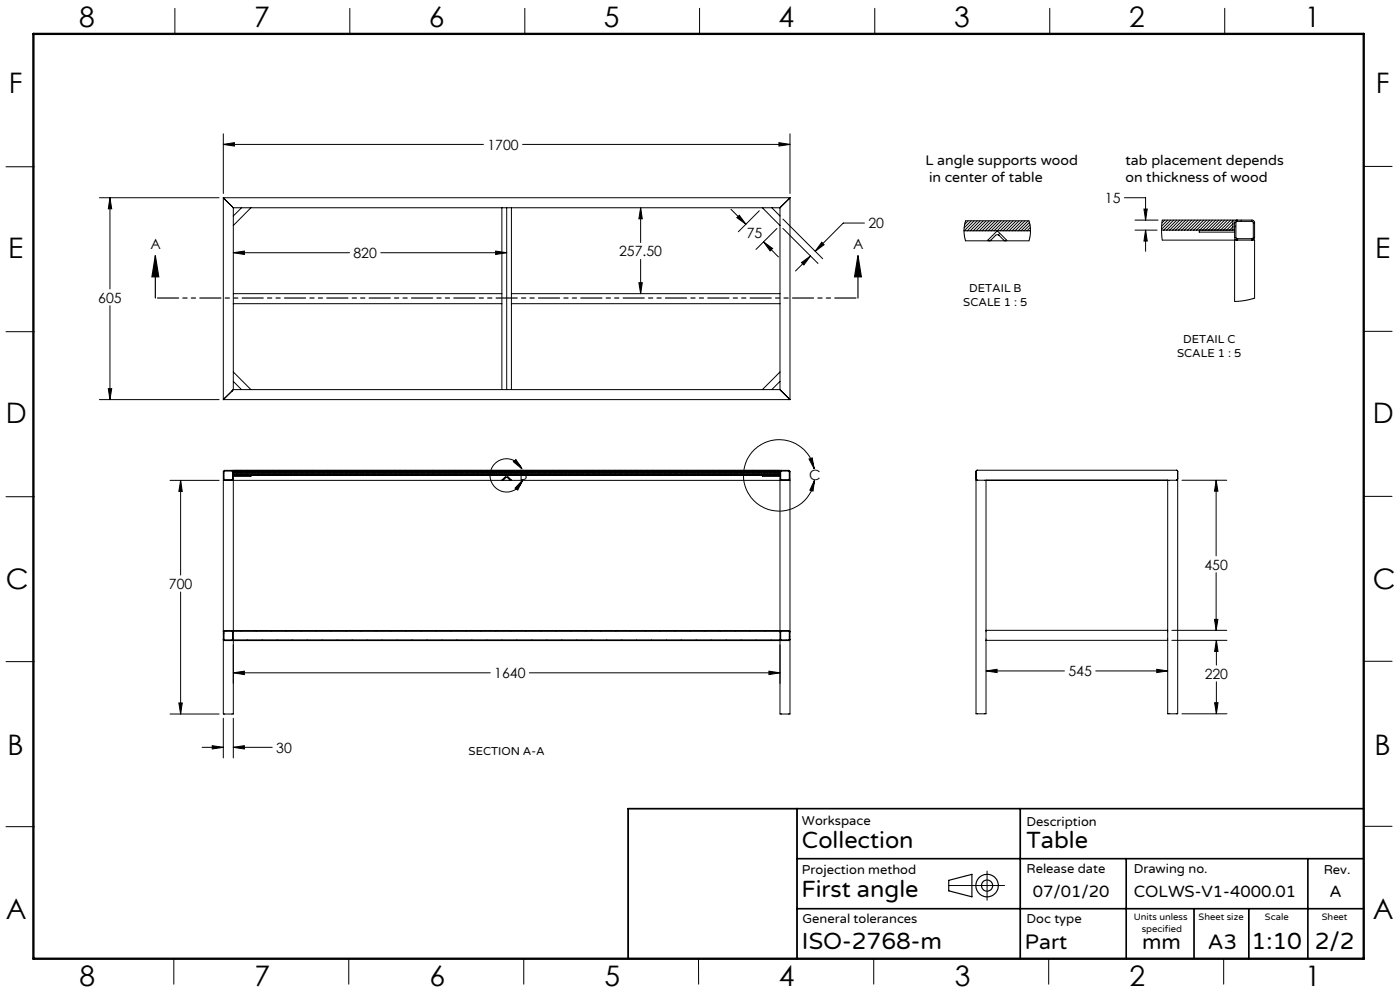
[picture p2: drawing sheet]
<svg xmlns="http://www.w3.org/2000/svg" width="420mm" height="297mm" viewBox="0 0 420 297" stroke-linecap="round" stroke-linejoin="round" font-family="sans-serif">
<g fill="none" stroke="#000" stroke-width=".35">
<path d="M46.6 76.6l1 6.4h-2zM46.6 76.6v12.7M257.4 76.6l1 6.4h-2zM257.4 76.6v12.7M284.6 263.8l7-1.8v6.8l-7-1.8z"/>
<circle cx="296.1" cy="265.4" r="1.66"/>
<circle cx="296.1" cy="265.4" r="3.4"/>
</g>
<g fill="none" stroke="#000" stroke-width=".3">
<path d="M52.5 2.5v7.7M105 2.5v7.7M157.4 2.5v7.7M209.9 2.5v7.7M262.4 2.5v7.7M314.9 2.5v7.7M367.4 2.5v7.7M1.8 50h8.5M29.8 59.3h35.9M33 59.3l.5 3.3h-1zM33 59.3v27.3M67 59.3l2.6 2.6"/>
<path d="M67 59.3h170M67 59.3v60.5M67 43.3l3.3-.5v1zM67 40.1v17.9M67 43.3h78M156.8 43.3h80.2M233.7 42.8l3.3 .5-3.3 .5zM236.6 59.7l-2.2 2.2M237 59.3l-.4 .4M237 59.3v60.5M237 40.1v17.9M337.3 59.3h6.4v6.7"/>
<path d="M409.1 49.9h8.5M69.6 61.9l.4 .4M70 62.3v54.5M70 62.3h164M70 75.7l3.3-.5v1.1zM70 75.7h34.8M72.5 62.3l-2.5 2.4M75.3 62.3l-5.3 5.3M114.2 75.7h37.8M148.7 75.2l3.3 .5-3.3 .6zM150.6 62.3v54.5M152 62.3v54.5"/>
<path d="M153.4 62.3v54.5M192.2 62.3l.5 3.3h-1zM192.2 62.3v10.4M192.2 77.7v10.3M219.3 62.7l4.5 4.5M221.1 65.2l.7-.7 2 2.7zM227.8 63.2l-6.3 6.3M228.7 62.3l5.3 5.3M229.1 72.5l2.7 2-.8 .7zM229.1 72.5l4.4 4.5M231.5 62.3l2.5 2.4M233.1 68.5l-6.3 6.3"/>
<path d="M234 62.3v54.5M234.4 61.9l-.4 .4M234.9 68.5l10.5 10.4M234.9 65.6l11.9 11.9M240.5 78.7l2.6-2-1.9 2.7zM243.1 76.7l-4.4 4.5M246.5 72.6l.7 .7-2.7 2zM259.3 66.8h-6.3l-8.5 8.5M289.1 69.2h20M290.4 66.2l-1 1M291.4 66.2l-2.2 2.1M292.2 66.2l-3 3"/>
<path d="M293.2 66.2l-3 3M294 66.2l-3 3M295 66.2l-3 3M295.8 66.2l-3 3M296.3 72l2.9-2.8 2.8 2.8-.8 .1-1.9-1.8-.6 .2-1.6 1.6zM296.7 72.2h-7l-.4-1.7-.1-1.9 .5-2.4h19l.4 2.3v1.8l-.4 1.9h-7M296.8 66.2l-3 3M296.9 72.2h4.6M297.6 66.2l-3 3M298.6 66.2l-3 3M299.4 66.2l-3 3M299.9 69.9l-.4 .5"/>
<path d="M300.3 66.2l-3 3M301.2 66.2l-3 3M302.1 66.2l-3 3M303 66.2l-3 3M303.9 66.2l-3 3M304.8 66.2l-3 3M305.7 66.2l-3 3M306.6 66.2l-3 3M307.5 66.2l-3 3M308.4 66.2l-3 3M308.8 66.7l-2.5 2.5M309 67.4l-1.8 1.8"/>
<path d="M309.1 68.2l-1 1M309.1 69l-.1 .2M340.5 69h6.6M340.5 66h6.9M343.2 62.6h1l-.5 3.4zM343.7 69v6.3M343.7 69l.5 3.2h-1zM348.4 69h22M349.4 66l-.8 .8M350.3 66l-1.8 1.8M351.2 66l-2.7 2.7M352.1 66l-3 3"/>
<path d="M353 66l-3 3M353.9 66l-3 3M354.8 66l-3 3M355.7 66l-3 3M356.6 66l-3 3M357.5 66l-3 3M358.4 66l-3 3M359.3 66l-3 3M359.8 69v.6h10.6M360.2 66l-3 3M361.1 66l-3 3M362 66l-3 3"/>
<path d="M362.9 66l-3 3M363.8 66l-3 3M364.7 66l-3 3M365.6 66l-3 3M366.5 66l-3 3M367.4 66l-3 3M368.3 66l-3 3M369.2 66l-3 3M369.9 66v3M369.9 66.1l-2.8 2.9M369.9 67.1l-1.9 1.9M369.9 67.9l-1 1.1"/>
<path d="M369.9 68.9l-.1 .1M370.4 72h-21.7l-.2-2 .2-4h26.9a.78 .78 0 0 1 .8 .7v4.5l-.4 .6-.4 .2M370.4 72v18.3l2.9-.2 3.1-.7v-17.4h-.8M370.4 72h.8M370.8 67.7l-.4 .4M370.9 66.5h4.9l.1 4.9-.3 .1-4.7-.1zM371.2 66a.73 .73 0 0 0-.8 .7v4.5a.78 .78 0 0 0 .8 .8M371.2 72h4.4M371.4 71.5l-.4 .4M372.5 66l-.4 .4M376.3 66.6l-.3 .4M376.4 71.1l-.9 .9"/>
<path d="M1.8 99.4h8.5M33 91.6v28.2M70 88h80.6M70 91h80.6M153.4 88h80.6M153.4 91h80.6M191.7 84.7h1l-.5 3.3zM409.1 99.3h8.5M29.8 119.8h35.9M32.5 116.5h1l-.5 3.3zM67 119.8h170M69.6 117.2l-2.6 2.6"/>
<path d="M70 116.8l-.4 .4M70 116.8h164M70 114.3l2.5 2.5M70 111.5l5.3 5.3M234 116.8l.4 .4M234 114.3l-2.5 2.5M234 111.5l-5.3 5.3M234.4 117.2l2.2 2.2M236.6 119.4l.4 .4M154 138.4l.8-.7 1.8 2.8zM242.7 137.6l1-.4 .6 3.3zM1.8 148.9h8.5"/>
<path d="M51 144h14.7M54.2 144l.5 3.3h-1zM54.2 144v28.4M67.2 141.2l2.6 .1-.1 2.5-2.5-.1zM67.4 144l-.4-.4v-2.3l.3-.3h169.4l.3 .3v2.3l-.4 .4M67.4 144h-.4v70h3v-22.2M67.4 144h2.2M68.4 143.8l-.2 .2M69.6 141l.4 .3v2.3l-.4 .4M69.6 144h.4M70 142.5h164M70 144v45.2"/>
<path d="M70 144h164M70 142.2l-.2 .1M70.2 141v1.5l1.6-1.5M70.4 141l-.2 .1M70.8 141l-.6 .6M71.3 141l-1.1 1M72.2 141l-1.5 1.5M72.6 141l-1.4 1.5M73.1 141l-1.5 1.5M73.6 141l-1.6 1.5M74 141l-1.5 1.5M74.4 141l-1.4 1.5"/>
<path d="M74.9 141l-1.5 1.5M75.3 142.5v.3h-5.3M75.4 141l-1.6 1.5M75.8 141l-1.5 1.5M76.2 141l-1.4 1.5M76.7 141l-1.5 1.5M77.2 141l-1.6 1.5M77.6 141l-1.5 1.5M78 141l-1.4 1.5M78.5 141l-1.5 1.5M79 141l-1.6 1.5M79.4 141l-1.5 1.5"/>
<path d="M79.8 141l-1.5 1.5M80.3 141l-1.5 1.5M80.7 141l-1.5 1.5M81.2 141l-1.5 1.5M81.6 141l-1.5 1.5M82.1 141l-1.5 1.5M82.5 141l-1.5 1.5M83 141l-1.5 1.5M83.4 141l-1.5 1.5M83.9 141l-1.5 1.5M84.3 141l-1.5 1.5M84.8 141l-1.5 1.5"/>
<path d="M85.2 141l-1.5 1.5M85.7 141l-1.5 1.5M86.1 141l-1.5 1.5M86.6 141l-1.5 1.5M87 141l-1.5 1.5M87.5 141l-1.5 1.5M87.9 141l-1.5 1.5M88.4 141l-1.5 1.5M88.8 141l-1.5 1.5M89.3 141l-1.5 1.5M89.7 141l-1.5 1.5M90.2 141l-1.5 1.5"/>
<path d="M90.6 141l-1.5 1.5M91.1 141l-1.5 1.5M91.5 141l-1.5 1.5M92 141l-1.5 1.5M92.4 141l-1.5 1.5M92.9 141l-1.5 1.5M93.3 141l-1.5 1.5M93.8 141l-1.5 1.5M94.2 141l-1.5 1.5M94.7 141l-1.6 1.5M95.1 141l-1.5 1.5M95.5 141l-1.4 1.5"/>
<path d="M96 141l-1.5 1.5M96.4 141l-1.5 1.5M96.9 141l-1.5 1.5M97.3 141l-1.5 1.5M97.8 141l-1.5 1.5M98.2 141l-1.5 1.5M98.7 141l-1.5 1.5M99.1 141l-1.5 1.5M99.6 141l-1.5 1.5M100 141l-1.5 1.5M100.5 141l-1.5 1.5M100.9 141l-1.5 1.5"/>
<path d="M101.4 141l-1.5 1.5M101.8 141l-1.5 1.5M102.3 141l-1.5 1.5M102.7 141l-1.5 1.5M103.2 141l-1.5 1.5M103.6 141l-1.5 1.5M104.1 141l-1.5 1.5M104.5 141l-1.5 1.5M105 141l-1.5 1.5M105.4 141l-1.5 1.5M105.9 141l-1.5 1.5M106.3 141l-1.5 1.5"/>
<path d="M106.8 141l-1.5 1.5M107.2 141l-1.5 1.5M107.7 141l-1.5 1.5M108.1 141l-1.5 1.5M108.6 141l-1.5 1.5M109 141l-1.5 1.5M109.5 141l-1.5 1.5M109.9 141l-1.5 1.5M110.3 141l-1.4 1.5M110.8 141l-1.5 1.5M111.3 141l-1.6 1.5M111.7 141l-1.5 1.5"/>
<path d="M112.1 141l-1.4 1.5M112.6 141l-1.5 1.5M113.1 141l-1.6 1.5M113.5 141l-1.5 1.5M113.9 141l-1.4 1.5M114.4 141l-1.5 1.5M114.9 141l-1.6 1.5M115.3 141l-1.5 1.5M115.7 141l-1.4 1.5M116.2 141l-1.5 1.5M116.7 141l-1.6 1.5M117.1 141l-1.5 1.5"/>
<path d="M117.5 141l-1.4 1.5M118 141l-1.5 1.5M118.5 141l-1.6 1.5M118.9 141l-1.5 1.5M119.3 141l-1.4 1.5M119.8 141l-1.5 1.5M120.3 141l-1.6 1.5M120.7 141l-1.5 1.5M121.1 141l-1.5 1.5M121.6 141l-1.5 1.5M122 141l-1.5 1.5M122.5 141l-1.5 1.5"/>
<path d="M122.9 141l-1.5 1.5M123.4 141l-1.5 1.5M123.8 141l-1.5 1.5M124.3 141l-1.5 1.5M124.7 141l-1.5 1.5M125.2 141l-1.5 1.5M125.6 141l-1.5 1.5M126.1 141l-1.5 1.5M126.5 141l-1.5 1.5M127 141l-1.5 1.5M127.4 141l-1.5 1.5M127.9 141l-1.5 1.5"/>
<path d="M128.3 141l-1.5 1.5M128.8 141l-1.5 1.5M129.2 141l-1.5 1.5M129.7 141l-1.5 1.5M130.1 141l-1.5 1.5M130.6 141l-1.5 1.5M131 141l-1.5 1.5M131.5 141l-1.5 1.5M131.9 141l-1.5 1.5M132.4 141l-1.5 1.5M132.8 141l-1.5 1.5M133.3 141l-1.5 1.5"/>
<path d="M133.7 141l-1.5 1.5M134.2 141l-1.5 1.5M134.6 141l-1.5 1.5M135.1 141l-1.5 1.5M135.5 141l-1.5 1.5M136 141l-1.6 1.5M136.4 141l-1.5 1.5M136.8 141l-1.4 1.5M137.3 141l-1.5 1.5M137.8 141l-1.6 1.5M138.2 141l-1.5 1.5M138.6 141l-1.4 1.5"/>
<path d="M139.1 141l-1.5 1.5M139.6 141l-1.6 1.5M140 141l-1.5 1.5M140.4 141l-1.4 1.5M140.9 141l-1.5 1.5M141.4 141l-1.6 1.5M141.8 141l-1.5 1.5M142.2 141l-1.4 1.5M142.7 141l-1.5 1.5M143.2 141l-1.6 1.5M143.6 141l-1.5 1.5M144 141l-1.4 1.5"/>
<path d="M144.5 141l-1.5 1.5M145 141l-1.6 1.5M145.4 141l-1.5 1.5M145.8 141l-1.5 1.5M146.3 141l-1.5 1.5M146.7 141l-1.5 1.5M147.2 141l-1.5 1.5M147.6 141l-1.5 1.5M148.1 141l-1.5 1.5M148.5 141l-1.5 1.5M149 141l-1.5 1.5M149.4 141l-1.5 1.5"/>
<path d="M149.9 141l-1.5 1.5M150.3 141l-1.5 1.5M150.6 143.9l1.4-1.4 1.4 1.4-.3 .1-1.1-1-1.1 1zM150.8 141l-1.5 1.5M151.2 141l-1.5 1.5M151.7 141l-1.5 1.5M152.1 141l-1.5 1.5M152.6 141l-1.5 1.5M153 141l-1.5 1.5M153.5 141l-1.5 1.5M153.9 141l-1.5 1.5M154.4 141l-1.5 1.5"/>
<path d="M154.8 141l-1.5 1.5M155.3 141l-1.5 1.5M155.7 141l-1.5 1.5M156.2 141l-1.5 1.5M156.6 140.5a5 5 0 0 0-7.8-1.8 5 5 0 0 0 .5 8 5 5 0 0 0 7.5-2.8M156.6 141l-1.5 1.5M156.8 143.9l-1.5 3-.8-.6zM157.1 141l-1.5 1.5M157.5 141l-1.5 1.5M158 141l-1.5 1.5M158.4 141l-1.5 1.5M158.9 141l-1.5 1.5"/>
<path d="M159.3 141l-1.5 1.5M159.8 141l-1.5 1.5M160.2 141l-1.5 1.5M160.7 141l-1.6 1.5M161.1 141l-1.5 1.5M161.5 141l-1.4 1.5M162 141l-1.5 1.5M162.5 141l-1.6 1.5M162.9 141l-1.5 1.5M163.3 141l-1.4 1.5M163.8 141l-1.5 1.5M164.3 141l-1.6 1.5"/>
<path d="M164.7 141l-1.5 1.5M165.1 141l-1.4 1.5M165.6 141l-1.5 1.5M166.1 141l-1.6 1.5M166.5 141l-1.5 1.5M166.9 141l-1.4 1.5M167.4 141l-1.5 1.5M167.9 141l-1.6 1.5M168.3 141l-1.5 1.5M168.7 141l-1.4 1.5M169.2 141l-1.5 1.5M169.7 141l-1.6 1.5"/>
<path d="M170.1 141l-1.5 1.5M170.5 141l-1.4 1.5M171 141l-1.5 1.5M171.4 141l-1.5 1.5M171.9 141l-1.5 1.5M172.3 141l-1.5 1.5M172.8 141l-1.5 1.5M173.2 141l-1.5 1.5M173.7 141l-1.5 1.5M174.1 141l-1.5 1.5M174.6 141l-1.5 1.5M175 141l-1.5 1.5"/>
<path d="M175.5 141l-1.5 1.5M175.9 141l-1.5 1.5M176.4 141l-1.5 1.5M176.8 141l-1.5 1.5M177.3 141l-1.5 1.5M177.7 141l-1.5 1.5M178.2 141l-1.5 1.5M178.6 141l-1.5 1.5M179.1 141l-1.5 1.5M179.5 141l-1.5 1.5M180 141l-1.5 1.5M180.4 141l-1.5 1.5"/>
<path d="M180.9 141l-1.5 1.5M181.3 141l-1.5 1.5M181.8 141l-1.5 1.5M182.2 141l-1.5 1.5M182.7 141l-1.5 1.5M183.1 141l-1.5 1.5M183.6 141l-1.5 1.5M184 141l-1.5 1.5M184.5 141l-1.5 1.5M184.9 141l-1.5 1.5M185.3 141l-1.4 1.5M185.8 141l-1.5 1.5"/>
<path d="M186.3 141l-1.6 1.5M186.7 141l-1.5 1.5M187.1 141l-1.5 1.5M187.6 141l-1.5 1.5M188 141l-1.5 1.5M188.5 141l-1.5 1.5M188.9 141l-1.5 1.5M189.4 141l-1.5 1.5M189.8 141l-1.5 1.5M190.3 141l-1.5 1.5M190.7 141l-1.5 1.5M191.2 141l-1.5 1.5"/>
<path d="M191.6 141l-1.5 1.5M192.1 141l-1.5 1.5M192.5 141l-1.5 1.5M193 141l-1.5 1.5M193.4 141l-1.5 1.5M193.9 141l-1.5 1.5M194.3 141l-1.5 1.5M194.8 141l-1.5 1.5M195.2 141l-1.5 1.5M195.7 141l-1.5 1.5M196.1 141l-1.5 1.5M196.6 141l-1.5 1.5"/>
<path d="M197 141l-1.5 1.5M197.5 141l-1.5 1.5M197.9 141l-1.5 1.5M198.4 141l-1.5 1.5M198.8 141l-1.5 1.5M199.3 141l-1.5 1.5M199.7 141l-1.5 1.5M200.2 141l-1.5 1.5M200.6 141l-1.5 1.5M201.1 141l-1.5 1.5M201.5 141l-1.5 1.5M202 141l-1.6 1.5"/>
<path d="M202.4 141l-1.5 1.5M202.8 141l-1.4 1.5M203.3 141l-1.5 1.5M203.8 141l-1.6 1.5M204.2 141l-1.5 1.5M204.6 141l-1.4 1.5M205.1 141l-1.5 1.5M205.6 141l-1.6 1.5M206 141l-1.5 1.5M206.4 141l-1.4 1.5M206.9 141l-1.5 1.5M207.4 141l-1.6 1.5"/>
<path d="M207.8 141l-1.5 1.5M208.2 141l-1.4 1.5M208.7 141l-1.5 1.5M209.2 141l-1.6 1.5M209.6 141l-1.5 1.5M210 141l-1.4 1.5M210.5 141l-1.5 1.5M211 141l-1.6 1.5M211.4 141l-1.5 1.5M211.8 141l-1.5 1.5M212.3 141l-1.5 1.5M212.7 141l-1.5 1.5"/>
<path d="M213.2 141l-1.5 1.5M213.6 141l-1.5 1.5M214.1 141l-1.5 1.5M214.5 141l-1.5 1.5M215 141l-1.5 1.5M215.4 141l-1.5 1.5M215.9 141l-1.5 1.5M216.3 141l-1.5 1.5M216.8 141l-1.5 1.5M217.2 141l-1.5 1.5M217.7 141l-1.5 1.5M218.1 141l-1.5 1.5"/>
<path d="M218.6 141l-1.5 1.5M219 141l-1.5 1.5M219.5 141l-1.5 1.5M219.9 141l-1.5 1.5M220.4 141l-1.5 1.5M220.8 141l-1.5 1.5M221.3 141l-1.5 1.5M221.7 141l-1.5 1.5M222.2 141l-1.5 1.5M222.6 141l-1.5 1.5M223.1 141l-1.5 1.5M223.5 141l-1.5 1.5"/>
<path d="M224 141l-1.5 1.5M224.4 141l-1.5 1.5M224.9 141l-1.5 1.5M225.3 141l-1.5 1.5M225.8 141l-1.5 1.5M226.2 141l-1.5 1.5M226.7 141l-1.5 1.5M227.1 141l-1.5 1.5M227.5 141l-1.4 1.5M228 141l-1.5 1.5M228.5 141l-1.6 1.5M228.7 142.5v.3h5.3"/>
<path d="M228.9 141l-1.5 1.5M229.3 141l-1.4 1.5M229.8 141l-1.5 1.5M230.3 141l-1.6 1.5M230.7 141l-1.5 1.5M231.1 141l-1.4 1.5M231.6 141l-1.5 1.5M232.1 141l-1.6 1.5M232.5 141l-1.5 1.5M232.9 141l-1.4 1.5M233.4 141l-1.5 1.5M233.8 141v1.5"/>
<path d="M233.8 141.1l-1.5 1.4M233.8 141.5l-1 1M233.8 142l-.5 .5M233.8 142.4l-.1 .1M234 144h.4M234 144v45.2M234.3 141.2l2.5 .1-.1 2.5-2.5-.1zM234.4 141l-.4 .3v2.3l.4 .4M234.4 144h2.2M234.5 143.8l-.2 .2M236.6 144h.4v70h-3v-22.2M237 141.3l-.2 .2"/>
<path d="M244.3 140.5a10.7 10.7 0 0 0-16.7-6.8 10.7 10.7 0 0 0 .6 18 10.7 10.7 0 0 0 16.2-7.8M244.4 143.9l-.5 3.3-.9-.3zM293.2 143.9h-.4v70h3v-22M293.2 143.9h2.6M295.8 143.9h54.5M295.8 143.9v45M350.3 143.9h2.6M350.3 143.9v45M352.9 140.9l.4 .4M352.9 140.9h-59.8l-.3 .3v2.3l.4 .4M352.9 143.9h.4v70h-3v-22M353.3 141.3v2.3l-.4 .3"/>
<path d="M354.6 143.9h13.4M364.8 143.9l.6 3.3h-1.1zM364.8 143.9v22.7M409.1 148.8h8.5M54.2 177.4v36.6M364.8 171.6v17.3M1.8 198.3h8.5M67 191.6l.3 .4h2.3M67 189.4l.3-.4h2.4l.3 .4M67.2 189.9l-.2 .1M67.2 189.2h2.5v2.5h-2.5zM68.1 189l-.2 .2"/>
<path d="M70 191.6v.2M70 189.2v.2M70 191.6l-.4 .4M70 189.4v2.2M70 192h164M70 191.8h164M70 189h164M70 189.2h164M72.6 189l-.2 .2M74.3 191.8l-.3 .2M77 189l-.1 .2M78.7 191.8l-.2 .2"/>
<path d="M81.5 189l-.1 .2M83.2 191.8l-.2 .2M86 189l-.2 .2M87.7 191.8l-.2 .2M90.5 189l-.2 .2M92.2 191.8l-.2 .2M95 189l-.2 .2M96.7 191.8l-.2 .2M99.5 189l-.2 .2M101.2 191.8l-.2 .2M104 189l-.2 .2M105.7 191.8l-.2 .2"/>
<path d="M108.5 189l-.2 .2M110.2 191.8l-.2 .2M113 189l-.2 .2M114.7 191.8l-.2 .2M117.5 189l-.2 .2M119.2 191.8l-.2 .2M122 189l-.3 .2M123.6 191.8l-.2 .2M126.4 189l-.1 .2M128.1 191.8l-.1 .2M131 189l-.3 .2M132.6 191.8l-.2 .2"/>
<path d="M135.4 189l-.2 .2M137.1 191.8l-.2 .2M139.9 189l-.2 .2M141.6 191.8l-.2 .2M144.4 189l-.2 .2M146.1 191.8l-.2 .2M148.9 189l-.2 .2M150.6 191.8l-.2 .2M153.4 189l-.2 .2M155.1 191.8l-.2 .2M157.9 189l-.2 .2M159.6 191.8l-.3 .2"/>
<path d="M162.4 189l-.2 .2M164 191.8l-.1 .2M166.9 189l-.2 .2M168.6 191.8l-.3 .2M171.3 189l-.2 .2M173 191.8l-.2 .2M175.8 189l-.2 .2M177.5 191.8l-.2 .2M180.3 189l-.2 .2M182 191.8l-.2 .2M184.8 189l-.2 .2M186.5 191.8l-.2 .2"/>
<path d="M189.3 189l-.2 .2M191 191.8l-.2 .2M193.8 189l-.2 .2M195.5 191.8l-.2 .2M198.3 189l-.2 .2M200 191.8l-.2 .2M202.8 189l-.2 .2M204.5 191.8l-.2 .2M207.3 189l-.2 .2M209 191.8l-.2 .2M211.8 189l-.2 .2M213.4 191.8l-.1 .2"/>
<path d="M216.3 189l-.3 .2M217.9 191.8l-.2 .2M220.7 189l-.2 .2M222.4 191.8l-.2 .2M225.2 189l-.2 .2M226.9 191.8l-.2 .2M229.7 189l-.2 .2M231.4 191.8l-.2 .2M234 191.6v.2M234 189.2v.2M234 191.6l.3 .4h2.4l.3-.4M234 189.4l.3-.4h2.4l.3 .4"/>
<path d="M234 189.4v2.2M234.2 189.2h2.5v2.5h-2.5zM235.9 191.8l-.2 .2M237 190.7l-.2 .2M295.8 188.9v3M295.8 191.9h54.5M295.8 188.9h54.5M350.3 188.9v3M351.6 191.9h16.5M351.6 188.9h16.4M364.3 185.6h1.1l-.6 3.3zM364.9 191.9v7.4"/>
<path d="M364.9 191.9l.5 3.3h-1zM409.1 198.2h8.5M51 214h14.7M53.7 210.7h1l-.5 3.3zM67 215.3v11.9M70 201.6l3.3-.4v1zM70 215.3v11.9M70 201.6h77.1M158.8 201.6h75.2M230.7 201.2l3.3 .4-3.3 .6zM295.8 201.1l3.3-.5v1zM295.8 201.1h23.5"/>
<path d="M328.7 201.1h21.6M347 200.6l3.3 .5-3.3 .5zM354.6 213.9h13.5M364.4 210.6h1l-.5 3.3zM364.9 204.3v9.6M60.6 224h6.4M63.7 223.5l3.3 .5-3.3 .5zM70 224l3.3-.5v1zM70 224h11.7M1.8 247.8h8.5M188.5 242.4h50.6v44.9h-50.6zM409.1 247.6h8.5"/>
<path d="M284.6 265.4h16.8M296.1 261.1v8.7M52.1 287.3v7.7M104.6 287.3v7.7M157.1 287.3v7.7M209.6 287.3v7.7M262.1 287.3v7.7M314.6 287.3v7.7M367.1 287.3v7.7"/>
</g>
<path d="M239.1 242.4v44.9M239.1 257.3h170M306.1 242.4v44.9M337.9 257.3v30M392.4 257.3v30M409.1 242.4h-220.6v44.9M239.1 272.3h170M358.2 272.3v15M374.6 272.3v15" fill="none" stroke="#000" stroke-width=".5"/>
<path d="M10 10.2h399.1v277.1h-399.1z" fill="none" stroke="#000" stroke-width=".7"/>
<path d="M257.4 89.3h-210.8" fill="none" stroke="#000" stroke-width=".35" stroke-dasharray="6.3 1.3 1.3 1.3 1.3 1.3" stroke-dashoffset="-.6"/>
<g fill="#000">
<path d="M33 59.3l.5 3.3h-1zM32.5 116.5h1l-.5 3.3zM67 43.3l3.3-.5v1zM233.7 42.8l3.3 .5-3.3 .5zM148.7 75.2l3.3 .5-3.3 .6zM70 75.7l3.3-.5v1.1zM221.1 65.2l.7-.7 2 2.7zM229.1 72.5l2.7 2-.8 .7zM192.2 62.3l.5 3.3h-1zM191.7 84.7h1l-.5 3.3zM240.5 78.7l2.6-2-1.9 2.7zM246.5 72.6l.7 .7-2.7 2zM295.8 201.1l3.3-.5v1zM347 200.6l3.3 .5-3.3 .5zM364.9 191.9l.5 3.3h-1zM364.4 210.6h1l-.5 3.3zM364.8 143.9l.6 3.3h-1.1zM364.3 185.6h1.1l-.6 3.3zM63.7 223.5l3.3 .5-3.3 .5zM70 224l3.3-.5v1zM53.7 210.7h1l-.5 3.3zM54.2 144l.5 3.3h-1zM70 201.6l3.3-.4v1zM230.7 201.2l3.3 .4-3.3 .6z"/>
<path d="M257.4 76.6l1 6.4h-2zM46.6 76.6l1 6.4h-2z"/>
<path d="M343.2 62.6h1l-.5 3.4zM343.7 69l.5 3.2h-1z"/>
<path d="M154 138.4l.8-.7 1.8 2.8zM156.8 143.9l-1.5 3-.8-.6zM242.7 137.6l1-.4 .6 3.3zM244.4 143.9l-.5 3.3-.9-.3z"/>
</g>
<g font-size="8.5">
<text x="23.8" y="8">8</text>
<text x="76.3" y="8">7</text>
<text x="128.7" y="8">6</text>
<text x="181.2" y="8">5</text>
<text x="233.6" y="8">4</text>
<text x="286.3" y="8">3</text>
<text x="338.7" y="8">2</text>
<text x="391.4" y="8">1</text>
<text x="2.7" y="28">F</text>
<text x="412.8" y="28">F</text>
<text x="2.4" y="77.2">E</text>
<text x="412.5" y="77.2">E</text>
<text x="1.8" y="126.8">D</text>
<text x="411.9" y="126.9">D</text>
<text x="1.8" y="176.6">C</text>
<text x="411.9" y="176.7">C</text>
<text x="2.3" y="226.2">B</text>
<text x="412.4" y="226.2">B</text>
<text x="1.7" y="275.4">A</text>
<text x="411.8" y="275.5">A</text>
<text x="23.9" y="295.5">8</text>
<text x="76.4" y="295.5">7</text>
<text x="128.8" y="295.5">6</text>
<text x="181.3" y="295.5">5</text>
<text x="233.7" y="295.5">4</text>
<text x="286.4" y="295.5">3</text>
<text x="338.8" y="295.5">2</text>
<text x="391.5" y="295.5">1</text>
</g>
<g font-size="7.1">
<text x="240.6" y="254">Collection</text>
<text x="308" y="254">Table</text>
<text x="240.4" y="268.8">First angle</text>
<text x="240.6" y="284.3">ISO-2768-m</text>
<text x="375.5" y="284.3">1:10</text>
<text x="394.4" y="284.3">2/2</text>
</g>
<g font-size="6.3">
<text x="307.5" y="284.3">Part</text>
<text x="342.6" y="284.3">mm</text>
<text x="362.4" y="284.3">A3</text>
</g>
<g font-size="4.9">
<text x="309.9" y="268.7">07/01/20</text>
<text x="340.1" y="268.7">COLWS-V1-4000.01</text>
<text x="398.9" y="268.7">A</text>
</g>
<g font-size="4.2">
<text x="146.2" y="44.9">1700</text>
<text x="277.6" y="49.3">L angle supports wood</text>
<text x="337.6" y="49.3">tab placement depends</text>
<text x="278.7" y="54.5">in center of table</text>
<text x="337.6" y="54.5">on thickness of wood</text>
<text x="331.5" y="60.9">15</text>
<text x="224" y="71.4">75</text>
<text x="260.5" y="68.4">20</text>
<text x="45.1" y="74.6">A</text>
<text x="106" y="77.3">820</text>
<text x="185.7" y="76.8">257.50</text>
<text x="255.9" y="74.6">A</text>
<text x="29.5" y="90.7">605</text>
<text x="155.8" y="143.8">B</text>
<text x="242.7" y="143.8">C</text>
<text x="361.4" y="170.7">450</text>
<text x="50.7" y="176.5">700</text>
<text x="148.3" y="203.2">1640</text>
<text x="320.5" y="202.7">545</text>
<text x="361.4" y="203.4">220</text>
<text x="82.9" y="225.6">30</text>
</g>
<g font-size="3.9">
<text x="240.6" y="247.2">Workspace</text>
<text x="307.9" y="247.4">Description</text>
<text x="240.6" y="262.1">Projection method</text>
<text x="308" y="261.5">Release date</text>
<text x="340.1" y="261.5">Drawing no.</text>
<text x="397.1" y="262.1">Rev.</text>
<text x="240.7" y="276.6">General tolerances</text>
<text x="308" y="276.6">Doc type</text>
</g>
<g font-size="3.5">
<text x="290.7" y="87.4">DETAIL B</text>
<text x="289" y="91.6">SCALE 1 : 5</text>
<text x="353.2" y="107">SCALE 1 : 5</text>
<text x="354.9" y="102.8">DETAIL C</text>
<text x="140.6" y="226.2">SECTION A-A</text>
</g>
<g font-size="2.8">
<text x="340.1" y="275.6">Units unless</text>
<text x="359.6" y="275.6">Sheet size</text>
<text x="379.5" y="275.8">Scale</text>
<text x="396.5" y="275.6">Sheet</text>
<text x="342.5" y="279.4">specified</text>
</g>
</svg>
